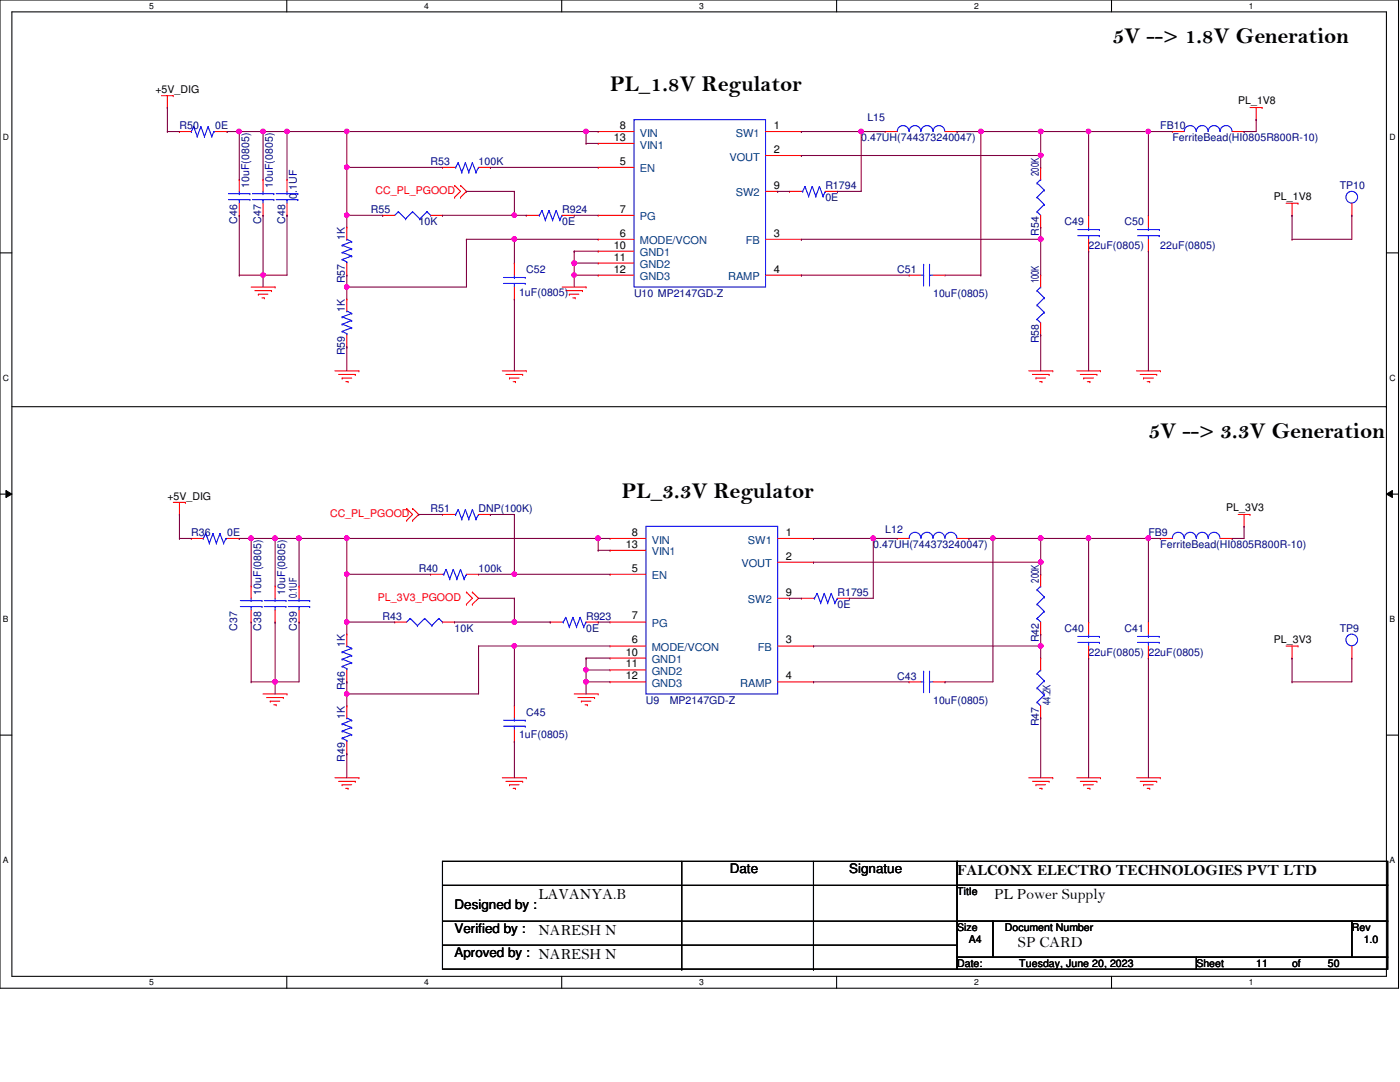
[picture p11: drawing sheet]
<svg xmlns="http://www.w3.org/2000/svg" width="279mm" height="216mm" viewBox="0 0 279 216" stroke-linecap="round" stroke-linejoin="round" font-family="sans-serif">
<path d="M0 0h279.1v197.2h-279.1zM2.4 2.4h274.3v192.4h-274.3z" fill="none" stroke="#000" stroke-width=".21"/>
<g fill="#fff">
<path d="M29.8 .3h.9v1.9h-.9z"/>
<path d="M29.8 195.1h.9v1.9h-.9z"/>
</g>
<path d="M57.2 0v2.4M57.2 194.8v2.4" fill="none" stroke="#000" stroke-width=".21"/>
<g fill="#fff">
<path d="M84.7 .3h.9v1.9h-.9z"/>
<path d="M84.7 195.1h.9v1.9h-.9z"/>
</g>
<path d="M112.1 0v2.4M112.1 194.8v2.4" fill="none" stroke="#000" stroke-width=".21"/>
<g fill="#fff">
<path d="M139.5 .3h1v1.9h-1z"/>
<path d="M139.5 195.1h1v1.9h-1z"/>
</g>
<path d="M167 0v2.4M167 194.8v2.4" fill="none" stroke="#000" stroke-width=".21"/>
<g fill="#fff">
<path d="M194.4 .3h.9v1.9h-.9z"/>
<path d="M194.4 195.1h.9v1.9h-.9z"/>
</g>
<path d="M221.8 0v2.4M221.8 194.8v2.4" fill="none" stroke="#000" stroke-width=".21"/>
<g fill="#fff">
<path d="M249.3 .3h.9v1.9h-.9z"/>
<path d="M249.3 195.1h.9v1.9h-.9z"/>
<path d="M.6 26.4h1.2v1.9h-1.2z"/>
<path d="M277.3 26.4h1.2v1.9h-1.2z"/>
<path d="M.6 74.5h1.2v1.9h-1.2z"/>
<path d="M277.3 74.5h1.2v1.9h-1.2z"/>
</g>
<path d="M0 50.5h2.4M276.7 50.5h2.4" fill="none" stroke="#000" stroke-width=".21"/>
<g fill="#fff">
<path d="M.6 122.6h1.1v1.9h-1.1z"/>
<path d="M277.3 122.6h1.1v1.9h-1.1z"/>
</g>
<path d="M0 98.6h2.4M276.7 98.6h2.4" fill="none" stroke="#000" stroke-width=".21"/>
<path d="M1.2 97.9l1.2 .7-1.2 .7zM276.7 98.6l1.2-.7v1.4z" fill="#000"/>
<path d="M1.2 97.9l1.2 .7-1.2 .7zM276.7 98.6l1.2-.7v1.4z" fill="none" stroke="#000" stroke-width=".2"/>
<g fill="#fff">
<path d="M.6 170.7h1.1v1.9h-1.1z"/>
<path d="M277.3 170.7h1.1v1.9h-1.1z"/>
</g>
<g fill="none" stroke="#000" stroke-width=".21">
<path d="M2.4 81.2h274.3M276.7 81.2h.1M0 146.7h2.4M276.7 146.7h2.4M88.3 171.9h102.7v21.5h-102.7zM88.3 176.7h102.7M136.1 171.9v21.5M162.3 171.9v21.5M191 171.9h85.9v4.8h-85.9zM191 176.7h85.9v7.1h-85.9zM191 176.7h.1M88.3 183.8h102.7"/>
<path d="M88.3 188.6h102.7M136.1 193.4h.1M162.3 193.4h.1M191 183.8h7.2v7.2h-7.2zM191 191h47.8v2.4h-47.8zM191 183.8h.1M191 188.6h.1M198.2 183.8h71.6v7.2h-71.6zM238.8 191h38.1v2.4h-38.1zM269.8 183.8h7.1v7.2h-7.1z"/>
</g>
<g fill="none" stroke="#f00" stroke-width=".21">
<path d="M32.2 19.1h2.4M33.4 19.1v2.4M34.6 19.1h.1M33.4 21.5h.1M35.8 26.2h.1M35.8 26.2h2.4M43 26.2h2.3M45.3 26.2h.1M47.8 35.8h.1M47.8 35.8v2.4M52.5 35.8h.1M52.5 35.8v2.4"/>
<path d="M57.3 35.8h.1M57.3 35.8v2.4M88.3 33.4h.1M88.3 33.4h2.4M90.7 37h.1M90.7 39.4h.1M90.7 37l1.2 1.2-1.2 1.2M91.9 39.4h.1M91.9 37h.1M91.9 37l1.2 1.2-1.2 1.2M95.5 33.4h2.4M97.9 33.4h.1"/>
<path d="M119.4 26.2h.1M119.4 33.4h.1M119.4 28.6h.1M119.4 33.4h7.1M119.4 26.2h7.1M119.4 28.6h7.1M152.8 26.2h7.1M152.8 31h7.1M152.8 38.2h2.4M155.2 38.2h.1M157.6 38.2h.1M157.6 38.2h2.3"/>
<path d="M159.9 31h.1M159.9 26.2h.1M164.7 38.2h2.4M167.1 38.2h.1M176.7 26.2h.1M176.7 26.2h2.4M188.6 26.2h2.4M191 26.2h.1M207.7 33.4h.1M207.7 33.4v2.4M234 26.2h.1M234 26.2h2.3"/>
<path d="M245.9 26.2h2.4M248.3 26.2h.1M249.5 21.5h2.4M250.7 23.9h.1M250.7 21.5v2.4M251.9 21.5h.1M47.8 43h.1M47.8 40.6v2.4M50.1 57.3h4.8M50.8 58h3.4M51.6 58.7h.1M51.6 58.7h1.9"/>
<path d="M52.3 59.4h.4M52.5 43h.1M52.5 40.6v2.4M52.7 59.4h.1M54.2 58h.1M54.9 57.3h.1M57.3 43h.1M57.3 40.6v2.4M69.2 59.7h.1M69.2 45.3h.1M69.2 54.9h.1M69.2 45.3v2.5"/>
<path d="M69.2 52.5v2.4M69.2 59.7v2.4M76.4 43h.1M76.4 43h2.4M85.9 43h2.4M88.3 43h.1M102.7 52.5h.1M102.7 59.7h.1M102.7 52.5v2.4M102.7 57.3v2.4M105 43h.1M105 43h2.4"/>
<path d="M112.2 57.3h4.8M112.2 43h2.4M112.9 58h3.3M113.6 58.7h.1M113.6 58.7h1.9M114.3 59.4h.5M114.6 43h.1M114.8 59.4h.1M116.2 58h.1M117 57.3h.1M119.4 43h.1M119.4 47.8h.1"/>
<path d="M119.4 50.1h.1M119.4 52.5h.1M119.4 54.9h.1M119.4 43h7.1M119.4 47.8h7.1M119.4 54.9h7.1M119.4 50.1h7.1M119.4 52.5h7.1M152.8 47.8h7.1M152.8 54.9h7.1M159.9 47.8h.1M159.9 54.9h.1"/>
<path d="M181.4 54.9h.1M181.4 54.9h2.4M186.2 54.9h2.4M188.6 54.9h.1M207.7 54.9h.1M207.7 45.3h.1M207.7 43v2.3M207.7 54.9v2.4M217.3 43h.1M217.3 50.1h.1M217.3 43v2.3M217.3 47.8v2.3"/>
<path d="M229.2 43h.1M229.2 50.1h.1M229.2 43v2.3M229.2 47.8v2.3M256.7 40.6h2.3M257.9 43h.1M257.9 40.6v2.4M259 40.6h.1M269.8 43h.1M269.8 40.6v2.4M66.8 74h4.8M67.6 74.7h3.3"/>
<path d="M68.3 75.4h.1M68.3 75.4h1.9M69 76.2h.5M69.2 69.2h.1M69.2 66.8v2.4M69.5 76.2h.1M70.9 74.7h.1M71.6 74h.1M100.2 74h4.8M101 74.7h3.3M101.7 75.4h.1M101.7 75.4h1.9"/>
<path d="M102.4 76.2h.5M102.9 76.2h.1M104.3 74.7h.1M105 74h.1M205.3 74h4.8M206 74.7h3.4M206.8 75.4h.1M206.8 75.4h1.9M207.5 76.2h.4M207.7 66.8h.1M207.7 64.4v2.4M207.9 76.2h.1"/>
<path d="M209.4 74.7h.1M210.1 74h.1M214.9 74h4.7M215.6 74.7h3.3M216.3 75.4h.1M216.3 75.4h1.9M217 76.2h.5M217.5 76.2h.1M218.9 74.7h.1M219.6 74h.1M226.8 74h4.8M227.5 74.7h3.3"/>
<path d="M228.2 75.4h.1M228.2 75.4h2M228.9 76.2h.5M229.4 76.2h.1M230.8 74.7h.1M231.6 74h.1M34.6 100.2h2.4M35.8 102.7h.1M35.8 100.2v2.5M37 100.2h.1M38.2 107.4h.1M38.2 107.4h2.4"/>
<path d="M45.3 107.4h2.5M47.8 107.4h.1M50.1 117h.1M50.1 117v2.4M54.9 117h.1M54.9 117v2.4M59.7 117h.1M59.7 117v2.4M81.2 101.5h.1M81.2 103.8h.1M81.2 101.5l1.1 1.2-1.1 1.1M82.3 103.8h.1"/>
<path d="M82.3 101.5h.1M82.3 101.5l1.3 1.2-1.3 1.1M85.9 114.6h.1M85.9 114.6h2.4M88.3 102.7h.1M88.3 102.7h2.4M93.1 118.2h.1M93.1 118.2l1.2 1.2-1.2 1.2M93.1 114.6h2.4M94.3 118.2h.1M94.3 118.2l1.2 1.2-1.2 1.2M95.5 114.6h.1"/>
<path d="M95.5 102.7h2.4M97.9 102.7h.1M121.8 107.4h.1M121.8 114.6h.1M121.8 109.8h.1M121.8 107.4h7.1M121.8 114.6h7.1M121.8 109.8h7.1M155.2 119.4h2.4M155.2 107.4h7.1M155.2 112.2h7.1M157.6 119.4h.1"/>
<path d="M159.9 119.4h.1M159.9 119.4h2.4M162.3 112.2h.1M162.3 107.4h.1M167.1 119.4h2.4M169.5 119.4h.1M179.1 107.4h.1M179.1 107.4h2.3M191 107.4h2.4M193.4 107.4h.1M207.7 114.6h.1M207.7 114.6v2.4"/>
<path d="M231.6 107.4h.1M231.6 107.4h2.4M243.5 107.4h2.4M245.9 107.4h.1M247.1 102.7h2.4M248.3 105h.1M248.3 102.7v2.3M249.5 102.7h.1M50.1 124.1h.1M50.1 121.8v2.3M52.5 138.5h4.8M53.2 139.2h3.4"/>
<path d="M53.9 139.9h.1M53.9 139.9h1.9M54.9 124.1h.1M54.9 121.8v2.3M56.6 139.2h.1M57.3 138.5h.1M59.7 124.1h.1M59.7 121.8v2.3M69.2 126.5h.1M69.2 136.1h.1M69.2 126.5v2.4M69.2 133.7v2.4"/>
<path d="M78.8 124.1h.1M78.8 124.1h2.4M88.3 124.1h2.4M90.7 124.1h.1M93.1 120.6h.1M94.3 120.6h.1M109.8 124.1h.1M109.8 124.1h2.4M114.6 138.5h4.8M115.3 139.2h3.4M116 139.9h.1M116 139.9h1.9"/>
<path d="M117 124.1h2.4M118.7 139.2h.1M119.4 138.5h.1M119.4 124.1h.1M121.8 124.1h.1M121.8 128.9h.1M121.8 131.3h.1M121.8 133.7h.1M121.8 136.1h.1M121.8 128.9h7.1M121.8 124.1h7.1M121.8 136.1h7.1"/>
<path d="M121.8 131.3h7.1M121.8 133.7h7.1M155.2 128.9h7.1M155.2 136.1h7.1M162.3 128.9h.1M162.3 136.1h.1M181.4 136.1h.1M181.4 136.1h2.4M186.2 136.1h2.4M188.6 136.1h.1M207.7 126.5h.1M207.7 131.3h.1"/>
<path d="M207.7 124.1v2.4M207.7 131.3v2.4M217.3 124.1h.1M217.3 131.3h.1M217.3 124.1v2.4M217.3 128.9v2.4M229.2 124.1h.1M229.2 131.3h.1M229.2 124.1v2.4M229.2 128.9v2.4M256.7 128.9h2.3M257.9 131.3h.1"/>
<path d="M257.9 128.9v2.4M259 128.9h.1M269.8 131.3h.1M269.8 128.9v2.4M54.7 140.6h.4M55.1 140.6h.1M66.8 155.2h4.8M67.6 155.9h3.3M68.3 156.6h.1M68.3 156.6h1.9M69 157.3h.5M69.2 140.8h.1"/>
<path d="M69.2 150.4h.1M69.2 140.8v2.5M69.2 148v2.4M69.5 157.3h.1M70.9 155.9h.1M71.6 155.2h.1M100.2 155.2h4.8M101 155.9h3.3M101.7 156.6h.1M101.7 156.6h1.9M102.4 157.3h.5M102.7 140.8h.1"/>
<path d="M102.7 148h.1M102.7 140.8v2.5M102.7 145.6v2.4M102.9 157.3h.1M104.3 155.9h.1M105 155.2h.1M116.8 140.6h.4M117.2 140.6h.1M205.3 155.2h4.8M206 155.9h3.4M206.8 156.6h.1M206.8 156.6h1.9"/>
<path d="M207.5 157.3h.4M207.7 143.3h.1M207.7 140.8v2.5M207.9 157.3h.1M209.4 155.9h.1M210.1 155.2h.1M214.9 155.2h4.7M215.6 155.9h3.3M216.3 156.6h.1M216.3 156.6h1.9M217 157.3h.5M217.5 157.3h.1"/>
<path d="M218.9 155.9h.1M219.6 155.2h.1M226.8 155.2h4.8M227.5 155.9h3.3M228.2 156.6h.1M228.2 156.6h2M228.9 157.3h.5M229.4 157.3h.1M230.8 155.9h.1M231.6 155.2h.1"/>
</g>
<g fill="none" stroke="#00f" stroke-width=".21">
<path d="M38.2 26.2h.1M38.7 25.3h.1M38.7 25.3l.7 1.9M38.7 25.3l-.5 .9M39.4 27.2h.1M40.1 25.3h.1M40.1 25.3l.7 1.9M40.1 25.3l-.7 1.9M40.8 27.2h.1M41.5 25.3h.1M41.5 25.3l.7 1.9M41.5 25.3l-.7 1.9"/>
<path d="M42.2 27.2h.1M42.7 26.2h.1M42.7 26.2l-.5 1M42.7 26.2h.3M45.6 39.8h4.3M45.6 38.7h4.3M47.8 38.7h.1M47.8 39.8h.1M47.8 38.2v.5M47.8 39.8v.8M49.9 39.8h.1M49.9 38.7h.1"/>
<path d="M50.4 39.8h4.3M50.4 38.7h4.3M52.5 38.7h.1M52.5 39.8h.1M52.5 38.2v.5M52.5 39.8v.8M54.7 39.8h.1M54.7 38.7h.1M55.1 39.8h4.3M55.1 38.7h4.3M57.3 38.7h.1M57.3 39.8h.1"/>
<path d="M57.3 38.2v.5M57.3 39.8v.8M59.4 39.8h.1M59.4 38.7h.1M90.7 33.4h.2M90.9 33.4h.1M91.4 32.5h.1M91.4 32.5l-.5 .9M91.4 32.5l.8 1.9M92.2 34.4h.1M92.9 32.5h.1M92.9 32.5l-.7 1.9"/>
<path d="M92.9 32.5l.7 1.9M93.6 34.4h.1M94.3 32.5h.1M94.3 32.5l-.7 1.9M94.3 32.5l.7 1.9M95 34.4h.1M95.5 33.4h.1M95.5 33.4l-.5 1M126.5 23.9h26.3v33.4h-26.3zM159.9 38.2h.3M160.2 38.2h.1M160.7 37.2h.1"/>
<path d="M160.7 37.2l-.5 1M160.7 37.2l.7 2M161.4 39.2h.1M162.1 37.2h.1M162.1 37.2l-.7 2M162.1 37.2l.7 2M162.8 39.2h.1M163.5 37.2h.1M163.5 37.2l-.7 2M163.5 37.2l.8 2M164.3 39.2h.1M164.7 38.2h.1"/>
<path d="M164.7 38.2l-.4 1M179.1 26.2a1.16 1.16 0 0 1 1.1-1.1 1.16 1.16 0 0 1 1.2 1.1M181.4 26.2a1.16 1.16 0 0 1 1.2-1.1 1.16 1.16 0 0 1 1.2 1.1M183.8 26.2a1.19 1.19 0 0 1 1.2-1.1 1.19 1.19 0 0 1 1.2 1.1 1.19 1.19 0 0 1 1.2-1.1 1.19 1.19 0 0 1 1.2 1.1M207 39.4h.1M207 36.5h.1M207 39.4l1.4 1.4M207 36.5l1.4 1.4M207.7 35.8h.1M207.7 35.8l-.7 .7M208.4 37.9h.1M208.4 37.9l-1.4 1.5"/>
<path d="M236.3 26.2a1.19 1.19 0 0 1 1.2-1.1 1.19 1.19 0 0 1 1.2 1.1 1.19 1.19 0 0 1 1.2-1.1 1.19 1.19 0 0 1 1.2 1.1M241.1 26.2a1.16 1.16 0 0 1 1.2-1.1 1.16 1.16 0 0 1 1.2 1.1 1.21 1.21 0 0 1 1.2-1.1 1.21 1.21 0 0 1 1.2 1.1M68.3 51.8h.1M68.3 50.4h.1M68.3 48.9h.1M68.3 51.8l.9 .5M68.3 50.4l1.9 .7M68.3 48.9l1.9 .8M69.2 47.8h.1M69.2 52.3h.1M69.2 52.3v.2M69.2 47.8l1 .4"/>
<path d="M70.2 51.1h.1M70.2 49.7h.1M70.2 48.2h.1M70.2 51.1l-1.9 .7M70.2 49.7l-1.9 .7M70.2 48.2l-1.9 .7M79.5 42.2h.1M79.5 42.2l-.7 .8M79.5 42.2l1.4 1.5M80.9 43.7h.1M82.3 42.2h.1M82.3 42.2l-1.4 1.5"/>
<path d="M82.3 42.2l1.5 1.5M83.8 43.7h.1M85.2 42.2h.1M85.2 42.2l-1.4 1.5M85.2 42.2l.7 .8M85.9 43h.1M100.5 56.6h4.3M100.5 55.4h4.3M102.7 55.4h.1M102.7 56.6h.1M102.7 54.9v.5M102.7 56.6v.7"/>
<path d="M104.8 56.6h.1M104.8 55.4h.1M107.4 43h.3M107.7 43h.1M108.2 42h.1M108.2 42l-.5 1M108.2 42l.6 1.9M108.8 43.9h.1M109.6 42h.1M109.6 42l-.8 1.9M109.6 42l.7 1.9M110.3 43.9h.1"/>
<path d="M111 42h.1M111 42l-.7 1.9M111 42l.7 1.9M111.7 43.9h.1M112.2 43h.1M112.2 43l-.5 .9M183.8 54.9h.5M184.3 54.9h.1M184.3 52.7h.1M184.3 52.7v4.4M185.5 52.7h.1M185.5 54.9h.1"/>
<path d="M185.5 52.7v4.4M185.5 54.9h.7M207 58h.1M207 42.2h.1M207 58l1.4 1.4M207 42.2l.7 .8M207.7 57.3h.1M207.7 57.3l-.7 .7M208.4 59.4h.1M208.4 40.8h.1M208.4 59.4l-1.4 1.5M208.4 40.8l-1.4 1.4"/>
<path d="M215.1 47h4.3M215.1 45.8h4.3M217.3 45.8h.1M217.3 47h.1M217.3 45.3v.5M217.3 47v.8M219.4 47h.1M219.4 45.8h.1M227 47h4.4M227 45.8h4.4M229.2 45.8h.1M229.2 47h.1"/>
<path d="M229.2 45.3v.5M229.2 47v.8M231.4 47h.1M231.4 45.8h.1M68.3 66.1h.1M68.3 64.7h.1M68.3 63.2h.1M68.3 66.1l.9 .5M68.3 64.7l1.9 .7M68.3 63.2l1.9 .8M69.2 62.1h.1M69.2 66.6h.1"/>
<path d="M69.2 66.6v.2M69.2 62.1l1 .4M70.2 65.4h.1M70.2 64h.1M70.2 62.5h.1M70.2 65.4l-1.9 .7M70.2 64l-1.9 .7M70.2 62.5l-1.9 .7M207 63.7h.1M207 60.9h.1M207 63.7l.7 .7M207 60.9l1.4 1.4"/>
<path d="M208.4 62.3h.1M208.4 62.3l-1.4 1.4M40.6 107.4h.1M41.1 106.5h.1M41.1 106.5l.7 1.9M41.1 106.5l-.5 .9M41.8 108.4h.1M42.5 106.5h.1M42.5 106.5l.7 1.9M42.5 106.5l-.7 1.9M43.2 108.4h.1M43.9 106.5h.1"/>
<path d="M43.9 106.5l.7 1.9M43.9 106.5l-.7 1.9M44.6 108.4h.1M45.1 107.4h.1M45.1 107.4l-.5 1M45.1 107.4h.2M48 119.8h4.3M50.1 119.8h.1M50.1 119.4v.4M52.3 119.8h.1M52.7 119.8h4.4M54.9 119.8h.1"/>
<path d="M54.9 119.4v.4M57.1 119.8h.1M57.5 119.8h4.3M59.7 119.8h.1M59.7 119.4v.4M61.8 119.8h.1M88.3 114.6h.3M88.6 114.6h.1M89 113.6h.1M89 113.6l-.4 1M89 113.6l.7 1.9M89.7 115.5h.1"/>
<path d="M90.5 113.6h.1M90.5 113.6l-.8 1.9M90.5 113.6l.7 1.9M90.7 102.7h.2M90.9 102.7h.1M91.2 115.5h.1M91.4 101.7h.1M91.4 101.7l-.5 1M91.4 101.7l.8 1.9M91.9 113.6h.1M91.9 113.6l-.7 1.9M91.9 113.6l.7 1.9"/>
<path d="M92.2 103.6h.1M92.6 115.5h.1M92.9 101.7h.1M92.9 101.7l-.7 1.9M92.9 101.7l.7 1.9M93.1 114.6h.1M93.1 114.6l-.5 .9M93.6 103.6h.1M94.3 101.7h.1M94.3 101.7l-.7 1.9M94.3 101.7l.7 1.9M95 103.6h.1"/>
<path d="M95.5 102.7h.1M95.5 102.7l-.5 .9M128.9 105h26.3v33.5h-26.3zM162.3 119.4h.3M162.6 119.4h.1M163.1 118.4h.1M163.1 118.4l-.5 1M163.1 118.4l.7 1.9M164.5 118.4h.1M164.5 118.4l-.7 1.9M164.5 118.4l.7 1.9M165.9 118.4h.1"/>
<path d="M165.9 118.4l-.7 1.9M165.9 118.4l.7 1.9M167.1 119.4h.1M167.1 119.4l-.5 .9M183.8 107.4a1.17 1.17 0 0 0-1.2-1.2 1.17 1.17 0 0 0-1.2 1.2M188.6 107.4a1.16 1.16 0 0 0-1.2-1.2 1.16 1.16 0 0 0-1.2 1.2 1.21 1.21 0 0 0-1.2-1.2 1.21 1.21 0 0 0-1.2 1.2M191 107.4a1.19 1.19 0 0 0-1.2-1.2 1.19 1.19 0 0 0-1.2 1.2M207 117.7h.1M207 117.7l1.4 1.4M207.7 117h.1M207.7 117l-.7 .7M208.4 119.1h.1"/>
<path d="M208.4 119.1l-1.4 1.5M236.3 107.4a1.17 1.17 0 0 0-1.2-1.2 1.17 1.17 0 0 0-1.1 1.2M241.1 107.4a1.16 1.16 0 0 0-1.2-1.2 1.16 1.16 0 0 0-1.1 1.2 1.21 1.21 0 0 0-1.3-1.2 1.21 1.21 0 0 0-1.2 1.2M243.5 107.4a1.17 1.17 0 0 0-1.2-1.2 1.17 1.17 0 0 0-1.2 1.2M48 121h4.3M50.1 121h.1M50.1 121v.8M52.3 121h.1M52.7 121h4.4M54.9 121h.1M54.9 121v.8M57.1 121h.1"/>
<path d="M57.5 121h4.3M59.7 121h.1M59.7 121v.8M61.8 121h.1M68.3 133h.1M68.3 131.5h.1M68.3 130.1h.1M68.3 133l.9 .4M68.3 131.5l1.9 .7M68.3 130.1l1.9 .7M69.2 128.9h.1M69.2 133.4h.1"/>
<path d="M69.2 133.4v.3M69.2 128.9l1 .5M70.2 132.2h.1M70.2 130.8h.1M70.2 129.4h.1M70.2 132.2l-1.9 .8M70.2 130.8l-1.9 .7M70.2 129.4l-1.9 .7M81.9 123.4h.1M81.9 123.4l-.7 .7M81.9 123.4l1.4 1.4M83.3 124.8h.1"/>
<path d="M84.8 123.4h.1M84.8 123.4l-1.5 1.4M84.8 123.4l1.4 1.4M86.2 124.8h.1M87.6 123.4h.1M87.6 123.4l-1.4 1.4M87.6 123.4l.7 .7M88.3 124.1h.1M112.2 124.1h.2M112.4 124.1h.1M112.9 123.2h.1M112.9 123.2l-.5 .9"/>
<path d="M112.9 123.2l.7 1.9M113.6 125.1h.1M114.3 123.2h.1M114.3 123.2l-.7 1.9M114.3 123.2l.8 1.9M115.1 125.1h.1M115.8 123.2h.1M115.8 123.2l-.7 1.9M115.8 123.2l.7 1.9M116.5 125.1h.1M117 124.1h.1M117 124.1l-.5 1"/>
<path d="M163.8 120.3h.1M165.2 120.3h.1M166.6 120.3h.1M183.8 136.1h.5M184.3 136.1h.1M184.3 133.9h.1M184.3 133.9v4.3M185.5 133.9h.1M185.5 136.1h.1M185.5 136.1h.7M185.5 133.9v4.3M207 123.4h.1"/>
<path d="M207 120.6h.1M207 137.3h.1M207 134.4h.1M207 123.4l.7 .7M207 120.6l1.4 1.4M207 137.3l1.4 1.4M207 134.4l1.4 1.4M207.7 133.7h.1M207.7 133.7l-.7 .7M208.4 122h.1M208.4 138.7h.1M208.4 135.8h.1"/>
<path d="M208.4 122l-1.4 1.4M208.4 138.7l-1.4 1.4M208.4 135.8l-1.4 1.5M215.1 128.2h4.3M215.1 127h4.3M217.3 127h.1M217.3 128.2h.1M217.3 126.5v.5M217.3 128.2v.7M219.4 128.2h.1M219.4 127h.1M227 128.2h4.4"/>
<path d="M227 127h4.4M229.2 127h.1M229.2 128.2h.1M229.2 126.5v.5M229.2 128.2v.7M231.4 128.2h.1M231.4 127h.1M68.3 147.3h.1M68.3 145.9h.1M68.3 144.4h.1M68.3 147.3l.9 .5M68.3 145.9l1.9 .7"/>
<path d="M68.3 144.4l1.9 .8M69.2 143.3h.1M69.2 147.8h.1M69.2 143.3l1 .4M69.2 147.8v.2M70.2 146.6h.1M70.2 145.2h.1M70.2 143.7h.1M70.2 146.6l-1.9 .7M70.2 145.2l-1.9 .7M70.2 143.7l-1.9 .7M100.5 144.9h4.3"/>
<path d="M100.5 143.7h4.3M102.7 143.7h.1M102.7 144.9h.1M102.7 143.3v.4M102.7 144.9v.7M104.8 144.9h.1M104.8 143.7h.1M207 140.1h.1M207 140.1l.7 .7"/>
<circle cx="269.8" cy="39.3" r="1.17"/>
<circle cx="269.8" cy="127.7" r="1.17"/>
</g>
<path d="M35.8 102.7h.1M35.8 102.7v4.7M50.1 107.4h.1M50.1 107.4v9.6M245.9 107.4h.1M248.3 105h.1M248.3 105v2.4h-2.4M257.9 131.3h.1M257.9 136.1h.1M257.9 131.3v4.8M269.8 131.3h.1M269.8 131.3v4.8h-11.9" fill="none" stroke="#800040" stroke-width=".21"/>
<circle cx="50.1" cy="107.4" r=".46" fill="#f0f"/>
<circle cx="50.1" cy="107.4" r=".46" fill="none" stroke="#f0f" stroke-width=".21"/>
<path d="M50.1 107.4h.1M50.1 107.4h4.8M162.3 107.4h.1M162.3 107.4h12M193.4 107.4h.1M193.4 107.4h4.8M207.7 107.4h.1M207.7 107.4h9.6" fill="none" stroke="#800040" stroke-width=".21"/>
<circle cx="217.2" cy="107.4" r=".46" fill="#f0f"/>
<circle cx="217.2" cy="107.4" r=".46" fill="none" stroke="#f0f" stroke-width=".21"/>
<circle cx="207.7" cy="107.4" r=".47" fill="#f0f"/>
<circle cx="207.7" cy="107.4" r=".47" fill="none" stroke="#f0f" stroke-width=".21"/>
<path d="M207.7 107.4h.1M207.7 107.4v4.8M217.3 107.4h.1M217.3 107.4h11.9" fill="none" stroke="#800040" stroke-width=".21"/>
<circle cx="229.2" cy="107.4" r=".46" fill="#f0f"/>
<circle cx="229.2" cy="107.4" r=".46" fill="none" stroke="#f0f" stroke-width=".21"/>
<path d="M59.7 107.4h.1M59.7 107.4v9.6M207.7 112.2h.1M207.7 112.2v2.4M217.3 107.4h.1M217.3 107.4v16.7M229.2 107.4h.1M229.2 107.4v16.7M229.2 107.4h2.4" fill="none" stroke="#800040" stroke-width=".21"/>
<circle cx="59.6" cy="107.4" r=".47" fill="#f0f"/>
<circle cx="59.6" cy="107.4" r=".47" fill="none" stroke="#f0f" stroke-width=".21"/>
<path d="M162.3 128.9h.1M162.3 128.9h45.4" fill="none" stroke="#800040" stroke-width=".21"/>
<circle cx="207.7" cy="128.9" r=".46" fill="#f0f"/>
<circle cx="207.7" cy="128.9" r=".46" fill="none" stroke="#f0f" stroke-width=".21"/>
<g fill="none" stroke="#800040" stroke-width=".21">
<path d="M162.3 112.2h.1M162.3 112.2h45.4M50.1 124.1h.1M50.1 136.1h.1M50.1 124.1v12M50.1 136.1h4.8M54.9 136.1h.1M54.9 136.1v2.4M59.7 124.1h.1M59.7 124.1v12M207.7 126.5h.1M207.7 126.5v2.4"/>
<path d="M217.3 131.3h.1M217.3 131.3v23.9M229.2 131.3h.1M229.2 131.3v23.9M207.7 143.3h.1M207.7 143.3v11.9"/>
</g>
<circle cx="207.7" cy="112.2" r=".47" fill="#f0f"/>
<circle cx="207.7" cy="112.2" r=".47" fill="none" stroke="#f0f" stroke-width=".21"/>
<path d="M69.2 107.4h.1M69.2 107.4h50.2M95.5 114.6h7.2M102.7 114.6h.1" fill="none" stroke="#800040" stroke-width=".21"/>
<circle cx="119.3" cy="107.4" r=".47" fill="#f0f"/>
<circle cx="119.3" cy="107.4" r=".47" fill="none" stroke="#f0f" stroke-width=".21"/>
<circle cx="69.2" cy="107.4" r=".46" fill="#f0f"/>
<circle cx="69.2" cy="107.4" r=".46" fill="none" stroke="#f0f" stroke-width=".21"/>
<path d="M69.2 114.6h.1M69.2 114.6h16.7" fill="none" stroke="#800040" stroke-width=".21"/>
<circle cx="69.2" cy="114.6" r=".45" fill="#f0f"/>
<circle cx="69.2" cy="114.6" r=".45" fill="none" stroke="#f0f" stroke-width=".21"/>
<path d="M54.9 107.4h.1M54.9 107.4h14.3M54.9 107.4v9.6M59.7 107.4h.1M69.2 107.4h.1M69.2 107.4v7.2" fill="none" stroke="#800040" stroke-width=".21"/>
<circle cx="54.9" cy="107.4" r=".46" fill="#f0f"/>
<circle cx="54.9" cy="107.4" r=".46" fill="none" stroke="#f0f" stroke-width=".21"/>
<path d="M54.9 124.1h.1M54.9 124.1v12" fill="none" stroke="#800040" stroke-width=".21"/>
<circle cx="54.9" cy="136.1" r=".46" fill="#f0f"/>
<circle cx="54.9" cy="136.1" r=".46" fill="none" stroke="#f0f" stroke-width=".21"/>
<path d="M69.2 114.6h.1M69.2 114.6v9.5M54.9 136.1h.1M54.9 136.1h4.8M69.2 124.1h.1M69.2 124.1h9.6M90.7 124.1h.1M90.7 124.1h12" fill="none" stroke="#800040" stroke-width=".21"/>
<circle cx="69.2" cy="124.1" r=".46" fill="#f0f"/>
<circle cx="69.2" cy="124.1" r=".46" fill="none" stroke="#f0f" stroke-width=".21"/>
<path d="M69.2 124.1h.1M69.2 124.1v2.4M117 131.3h.1M117 133.7h.1M117 131.3h4.8M117 131.3v4.8" fill="none" stroke="#800040" stroke-width=".21"/>
<circle cx="116.9" cy="136.1" r=".46" fill="#f0f"/>
<circle cx="116.9" cy="136.1" r=".46" fill="none" stroke="#f0f" stroke-width=".21"/>
<circle cx="116.9" cy="133.7" r=".45" fill="#f0f"/>
<circle cx="116.9" cy="133.7" r=".45" fill="none" stroke="#f0f" stroke-width=".21"/>
<path d="M198.2 107.4h.1M198.2 107.4v28.7M69.2 136.1h.1M69.2 136.1v2.4M117 133.7h.1M117 136.1h.1M117 133.7h4.8M117 136.1v2.4M117 136.1h4.8M207.7 128.9h.1M207.7 128.9v2.4" fill="none" stroke="#800040" stroke-width=".21"/>
<circle cx="198.1" cy="107.4" r=".46" fill="#f0f"/>
<circle cx="198.1" cy="107.4" r=".46" fill="none" stroke="#f0f" stroke-width=".21"/>
<path d="M198.2 107.4h.1M198.2 107.4h9.5M69.2 138.5h.1M95.5 128.9h.1M95.5 128.9h7.2M95.5 128.9v9.6h-26.3M102.7 128.9h.1M162.3 136.1h.1M162.3 136.1h19.1M188.6 136.1h.1M188.6 136.1h9.6" fill="none" stroke="#800040" stroke-width=".21"/>
<circle cx="69.2" cy="138.4" r=".45" fill="#f0f"/>
<circle cx="69.2" cy="138.4" r=".45" fill="none" stroke="#f0f" stroke-width=".21"/>
<path d="M69.2 138.5h.1M69.2 138.5v2.3M102.7 128.9h.1M102.7 128.9v11.9M102.7 128.9h19.1M102.7 148h.1M102.7 148v7.2" fill="none" stroke="#800040" stroke-width=".21"/>
<circle cx="102.6" cy="128.9" r=".45" fill="#f0f"/>
<circle cx="102.6" cy="128.9" r=".45" fill="none" stroke="#f0f" stroke-width=".21"/>
<g fill="none" stroke="#800040" stroke-width=".21">
<path d="M35.8 107.4h.1M35.8 107.4h2.4M47.8 107.4h.1M47.8 107.4h2.3M83.6 102.7h.1M83.6 102.7h4.7M97.9 102.7h.1M97.9 102.7h4.8M102.7 102.7h.1M102.7 114.6h.1M102.7 102.7v11.9M102.7 114.6h19.1"/>
<path d="M119.4 109.8h.1M119.4 107.4h.1M119.4 109.8h2.4M119.4 107.4v2.4M119.4 107.4h2.4M119.4 124.1h.1M119.4 124.1h2.4M69.2 150.4h.1M69.2 150.4v4.8"/>
</g>
<circle cx="102.6" cy="114.6" r=".45" fill="#f0f"/>
<circle cx="102.6" cy="114.6" r=".45" fill="none" stroke="#f0f" stroke-width=".21"/>
<g fill="none" stroke="#800040" stroke-width=".21">
<path d="M33.4 21.5h.1M33.4 26.2h.1M33.4 21.5v4.7M33.4 26.2h2.4M45.3 26.2h.1M45.3 26.2h7.2M47.8 26.2h.1M47.8 26.2v9.6M250.7 23.9h.1M250.7 23.9v2.3M95.5 119.4h7.2M102.7 119.4h.1"/>
<path d="M102.7 119.4v4.7"/>
</g>
<circle cx="47.7" cy="26.2" r=".46" fill="#f0f"/>
<circle cx="47.7" cy="26.2" r=".46" fill="none" stroke="#f0f" stroke-width=".21"/>
<path d="M52.5 26.2h.1M52.5 26.2v9.6" fill="none" stroke="#800040" stroke-width=".21"/>
<circle cx="52.5" cy="26.2" r=".46" fill="#f0f"/>
<circle cx="52.5" cy="26.2" r=".46" fill="none" stroke="#f0f" stroke-width=".21"/>
<path d="M52.5 26.2h.1M52.5 26.2h4.8M57.3 26.2h.1M57.3 26.2v9.6" fill="none" stroke="#800040" stroke-width=".21"/>
<circle cx="57.2" cy="26.2" r=".45" fill="#f0f"/>
<circle cx="57.2" cy="26.2" r=".45" fill="none" stroke="#f0f" stroke-width=".21"/>
<path d="M57.3 26.2h.1M57.3 26.2h59.7M69.2 26.2h.1" fill="none" stroke="#800040" stroke-width=".21"/>
<circle cx="116.9" cy="26.2" r=".45" fill="#f0f"/>
<circle cx="116.9" cy="26.2" r=".45" fill="none" stroke="#f0f" stroke-width=".21"/>
<circle cx="69.2" cy="26.2" r=".45" fill="#f0f"/>
<circle cx="69.2" cy="26.2" r=".45" fill="none" stroke="#f0f" stroke-width=".21"/>
<path d="M69.2 26.2h.1M69.2 26.2v7.2M117 26.2h.1M117 26.2h2.4M117 26.2v2.4M159.9 26.2h.1M159.9 26.2h12M191 26.2h.1M191 26.2h4.7M195.7 26.2h.1M195.7 26.2v28.7" fill="none" stroke="#800040" stroke-width=".21"/>
<circle cx="195.8" cy="26.2" r=".46" fill="#f0f"/>
<circle cx="195.8" cy="26.2" r=".46" fill="none" stroke="#f0f" stroke-width=".21"/>
<path d="M195.7 26.2h.1M195.7 26.2h21.6M207.7 26.2h.1" fill="none" stroke="#800040" stroke-width=".21"/>
<circle cx="217.2" cy="26.2" r=".45" fill="#f0f"/>
<circle cx="217.2" cy="26.2" r=".45" fill="none" stroke="#f0f" stroke-width=".21"/>
<circle cx="207.7" cy="26.2" r=".46" fill="#f0f"/>
<circle cx="207.7" cy="26.2" r=".46" fill="none" stroke="#f0f" stroke-width=".21"/>
<path d="M207.7 26.2h.1M207.7 26.2v4.8M217.3 26.2h.1M217.3 26.2h11.9M217.3 26.2v16.8M229.2 26.2h.1M229.2 26.2v16.8" fill="none" stroke="#800040" stroke-width=".21"/>
<circle cx="229.2" cy="26.2" r=".45" fill="#f0f"/>
<circle cx="229.2" cy="26.2" r=".45" fill="none" stroke="#f0f" stroke-width=".21"/>
<path d="M117 28.6h.1M117 28.6h2.4M159.9 31h.1M159.9 31h47.8M229.2 26.2h.1M229.2 26.2h4.8M248.3 26.2h.1M248.3 26.2h2.4" fill="none" stroke="#800040" stroke-width=".21"/>
<circle cx="207.7" cy="31" r=".46" fill="#f0f"/>
<circle cx="207.7" cy="31" r=".46" fill="none" stroke="#f0f" stroke-width=".21"/>
<path d="M69.2 33.4h.1M69.2 33.4h19.1M207.7 31h.1M207.7 31v2.4" fill="none" stroke="#800040" stroke-width=".21"/>
<circle cx="69.2" cy="33.4" r=".45" fill="#f0f"/>
<circle cx="69.2" cy="33.4" r=".45" fill="none" stroke="#f0f" stroke-width=".21"/>
<path d="M69.2 33.4h.1M69.2 33.4v9.6M93.1 38.2h.1M93.1 38.2h9.6M97.9 33.4h.1M97.9 33.4h21.5M102.7 38.2h.1M102.7 38.2v4.8" fill="none" stroke="#800040" stroke-width=".21"/>
<circle cx="102.6" cy="42.9" r=".45" fill="#f0f"/>
<circle cx="102.6" cy="42.9" r=".45" fill="none" stroke="#f0f" stroke-width=".21"/>
<path d="M47.8 43h.1M47.8 43v11.9M52.5 43h.1M52.5 43v11.9" fill="none" stroke="#800040" stroke-width=".21"/>
<circle cx="52.5" cy="54.9" r=".46" fill="#f0f"/>
<circle cx="52.5" cy="54.9" r=".46" fill="none" stroke="#f0f" stroke-width=".21"/>
<path d="M57.3 43h.1M57.3 43v11.9M69.2 43h7.2M76.4 43h.1" fill="none" stroke="#800040" stroke-width=".21"/>
<circle cx="69.2" cy="42.9" r=".45" fill="#f0f"/>
<circle cx="69.2" cy="42.9" r=".45" fill="none" stroke="#f0f" stroke-width=".21"/>
<g fill="none" stroke="#800040" stroke-width=".21">
<path d="M69.2 43h.1M69.2 43v2.3M88.3 43h.1M88.3 43h16.7M93.1 47.8h.1M93.1 47.8v9.5M93.1 47.8h9.6M102.7 43h.1M102.7 47.8h.1M102.7 47.8v4.7M114.6 43h.1M114.6 43h4.8"/>
<path d="M207.7 45.3h.1M207.7 45.3v2.5M257.9 43h.1M257.9 43v4.8M269.8 43h.1M269.8 43v4.8"/>
</g>
<circle cx="102.6" cy="47.7" r=".46" fill="#f0f"/>
<circle cx="102.6" cy="47.7" r=".46" fill="none" stroke="#f0f" stroke-width=".21"/>
<path d="M102.7 47.8h.1M102.7 47.8h16.7M159.9 47.8h.1M159.9 47.8h47.8M207.7 47.8h.1M207.7 47.8v7.1" fill="none" stroke="#800040" stroke-width=".21"/>
<circle cx="207.7" cy="47.7" r=".47" fill="#f0f"/>
<circle cx="207.7" cy="47.7" r=".47" fill="none" stroke="#f0f" stroke-width=".21"/>
<path d="M114.6 50.1h.1M114.6 50.1h4.8M114.6 50.1v2.4" fill="none" stroke="#800040" stroke-width=".21"/>
<circle cx="114.6" cy="52.5" r=".46" fill="#f0f"/>
<circle cx="114.6" cy="52.5" r=".46" fill="none" stroke="#f0f" stroke-width=".21"/>
<g fill="none" stroke="#800040" stroke-width=".21">
<path d="M47.8 54.9h.1M47.8 54.9h9.5M52.5 54.9h.1M52.5 54.9v2.4M69.2 54.9h.1M69.2 54.9v2.4M114.6 52.5h.1M114.6 54.9h.1M114.6 52.5v4.8M114.6 52.5h4.8M114.6 54.9h4.8M217.3 50.1h.1"/>
<path d="M217.3 50.1v23.9M229.2 50.1h.1M229.2 50.1v23.9M257.9 47.8h.1M257.9 47.8h11.9"/>
</g>
<circle cx="114.6" cy="54.9" r=".45" fill="#f0f"/>
<circle cx="114.6" cy="54.9" r=".45" fill="none" stroke="#f0f" stroke-width=".21"/>
<path d="M69.2 57.3h.1M69.2 57.3v2.4M69.2 57.3h23.9M159.9 54.9h.1M159.9 54.9h21.5M188.6 54.9h7.1M195.7 54.9h.1" fill="none" stroke="#800040" stroke-width=".21"/>
<circle cx="69.2" cy="57.3" r=".45" fill="#f0f"/>
<circle cx="69.2" cy="57.3" r=".45" fill="none" stroke="#f0f" stroke-width=".21"/>
<path d="M171.9 26.2h.1M171.9 26.2v12M102.7 59.7h.1M102.7 59.7v14.3M69.2 69.2h.1M69.2 69.2v4.8M207.7 66.8h.1M207.7 66.8v7.2" fill="none" stroke="#800040" stroke-width=".21"/>
<circle cx="171.9" cy="26.2" r=".46" fill="#f0f"/>
<circle cx="171.9" cy="26.2" r=".46" fill="none" stroke="#f0f" stroke-width=".21"/>
<path d="M155.2 38.2h.1M155.2 38.2h2.4M167.1 38.2h.1M167.1 38.2h4.8M171.9 26.2h.1M171.9 26.2h4.8M157.6 119.4h.1M157.6 119.4h2.3M169.5 119.4h.1M174.3 107.4h.1M174.3 107.4v12h-4.8M174.3 107.4h4.8" fill="none" stroke="#800040" stroke-width=".21"/>
<circle cx="174.2" cy="107.4" r=".46" fill="#f0f"/>
<circle cx="174.2" cy="107.4" r=".46" fill="none" stroke="#f0f" stroke-width=".21"/>
<path d="M102.7 124.1h7.1M109.8 124.1h.1" fill="none" stroke="#800040" stroke-width=".21"/>
<circle cx="102.6" cy="124.1" r=".46" fill="#f0f"/>
<circle cx="102.6" cy="124.1" r=".46" fill="none" stroke="#f0f" stroke-width=".21"/>
<circle cx="50.1" cy="107.4" r=".46" fill="#f0f"/>
<circle cx="50.1" cy="107.4" r=".46" fill="none" stroke="#f0f" stroke-width=".21"/>
<circle cx="217.2" cy="107.4" r=".46" fill="#f0f"/>
<circle cx="217.2" cy="107.4" r=".46" fill="none" stroke="#f0f" stroke-width=".21"/>
<circle cx="207.7" cy="107.4" r=".47" fill="#f0f"/>
<circle cx="207.7" cy="107.4" r=".47" fill="none" stroke="#f0f" stroke-width=".21"/>
<circle cx="229.2" cy="107.4" r=".46" fill="#f0f"/>
<circle cx="229.2" cy="107.4" r=".46" fill="none" stroke="#f0f" stroke-width=".21"/>
<circle cx="59.6" cy="107.4" r=".47" fill="#f0f"/>
<circle cx="59.6" cy="107.4" r=".47" fill="none" stroke="#f0f" stroke-width=".21"/>
<circle cx="207.7" cy="128.9" r=".46" fill="#f0f"/>
<circle cx="207.7" cy="128.9" r=".46" fill="none" stroke="#f0f" stroke-width=".21"/>
<circle cx="207.7" cy="112.2" r=".47" fill="#f0f"/>
<circle cx="207.7" cy="112.2" r=".47" fill="none" stroke="#f0f" stroke-width=".21"/>
<circle cx="119.3" cy="107.4" r=".47" fill="#f0f"/>
<circle cx="119.3" cy="107.4" r=".47" fill="none" stroke="#f0f" stroke-width=".21"/>
<circle cx="69.2" cy="107.4" r=".46" fill="#f0f"/>
<circle cx="69.2" cy="107.4" r=".46" fill="none" stroke="#f0f" stroke-width=".21"/>
<circle cx="69.2" cy="114.6" r=".45" fill="#f0f"/>
<circle cx="69.2" cy="114.6" r=".45" fill="none" stroke="#f0f" stroke-width=".21"/>
<circle cx="54.9" cy="107.4" r=".46" fill="#f0f"/>
<circle cx="54.9" cy="107.4" r=".46" fill="none" stroke="#f0f" stroke-width=".21"/>
<circle cx="54.9" cy="136.1" r=".46" fill="#f0f"/>
<circle cx="54.9" cy="136.1" r=".46" fill="none" stroke="#f0f" stroke-width=".21"/>
<circle cx="69.2" cy="124.1" r=".46" fill="#f0f"/>
<circle cx="69.2" cy="124.1" r=".46" fill="none" stroke="#f0f" stroke-width=".21"/>
<circle cx="116.9" cy="136.1" r=".46" fill="#f0f"/>
<circle cx="116.9" cy="136.1" r=".46" fill="none" stroke="#f0f" stroke-width=".21"/>
<circle cx="116.9" cy="133.7" r=".45" fill="#f0f"/>
<circle cx="116.9" cy="133.7" r=".45" fill="none" stroke="#f0f" stroke-width=".21"/>
<circle cx="198.1" cy="107.4" r=".46" fill="#f0f"/>
<circle cx="198.1" cy="107.4" r=".46" fill="none" stroke="#f0f" stroke-width=".21"/>
<circle cx="69.2" cy="138.4" r=".45" fill="#f0f"/>
<circle cx="69.2" cy="138.4" r=".45" fill="none" stroke="#f0f" stroke-width=".21"/>
<circle cx="102.6" cy="128.9" r=".45" fill="#f0f"/>
<circle cx="102.6" cy="128.9" r=".45" fill="none" stroke="#f0f" stroke-width=".21"/>
<circle cx="102.6" cy="114.6" r=".45" fill="#f0f"/>
<circle cx="102.6" cy="114.6" r=".45" fill="none" stroke="#f0f" stroke-width=".21"/>
<circle cx="47.7" cy="26.2" r=".46" fill="#f0f"/>
<circle cx="47.7" cy="26.2" r=".46" fill="none" stroke="#f0f" stroke-width=".21"/>
<circle cx="52.5" cy="26.2" r=".46" fill="#f0f"/>
<circle cx="52.5" cy="26.2" r=".46" fill="none" stroke="#f0f" stroke-width=".21"/>
<circle cx="57.2" cy="26.2" r=".45" fill="#f0f"/>
<circle cx="57.2" cy="26.2" r=".45" fill="none" stroke="#f0f" stroke-width=".21"/>
<circle cx="116.9" cy="26.2" r=".45" fill="#f0f"/>
<circle cx="116.9" cy="26.2" r=".45" fill="none" stroke="#f0f" stroke-width=".21"/>
<circle cx="69.2" cy="26.2" r=".45" fill="#f0f"/>
<circle cx="69.2" cy="26.2" r=".45" fill="none" stroke="#f0f" stroke-width=".21"/>
<circle cx="195.8" cy="26.2" r=".46" fill="#f0f"/>
<circle cx="195.8" cy="26.2" r=".46" fill="none" stroke="#f0f" stroke-width=".21"/>
<circle cx="217.2" cy="26.2" r=".45" fill="#f0f"/>
<circle cx="217.2" cy="26.2" r=".45" fill="none" stroke="#f0f" stroke-width=".21"/>
<circle cx="207.7" cy="26.2" r=".46" fill="#f0f"/>
<circle cx="207.7" cy="26.2" r=".46" fill="none" stroke="#f0f" stroke-width=".21"/>
<circle cx="229.2" cy="26.2" r=".45" fill="#f0f"/>
<circle cx="229.2" cy="26.2" r=".45" fill="none" stroke="#f0f" stroke-width=".21"/>
<circle cx="207.7" cy="31" r=".46" fill="#f0f"/>
<circle cx="207.7" cy="31" r=".46" fill="none" stroke="#f0f" stroke-width=".21"/>
<circle cx="69.2" cy="33.4" r=".45" fill="#f0f"/>
<circle cx="69.2" cy="33.4" r=".45" fill="none" stroke="#f0f" stroke-width=".21"/>
<circle cx="102.6" cy="42.9" r=".45" fill="#f0f"/>
<circle cx="102.6" cy="42.9" r=".45" fill="none" stroke="#f0f" stroke-width=".21"/>
<circle cx="52.5" cy="54.9" r=".46" fill="#f0f"/>
<circle cx="52.5" cy="54.9" r=".46" fill="none" stroke="#f0f" stroke-width=".21"/>
<circle cx="69.2" cy="42.9" r=".45" fill="#f0f"/>
<circle cx="69.2" cy="42.9" r=".45" fill="none" stroke="#f0f" stroke-width=".21"/>
<circle cx="102.6" cy="47.7" r=".46" fill="#f0f"/>
<circle cx="102.6" cy="47.7" r=".46" fill="none" stroke="#f0f" stroke-width=".21"/>
<circle cx="207.7" cy="47.7" r=".47" fill="#f0f"/>
<circle cx="207.7" cy="47.7" r=".47" fill="none" stroke="#f0f" stroke-width=".21"/>
<circle cx="114.6" cy="52.5" r=".46" fill="#f0f"/>
<circle cx="114.6" cy="52.5" r=".46" fill="none" stroke="#f0f" stroke-width=".21"/>
<circle cx="114.6" cy="54.9" r=".45" fill="#f0f"/>
<circle cx="114.6" cy="54.9" r=".45" fill="none" stroke="#f0f" stroke-width=".21"/>
<circle cx="69.2" cy="57.3" r=".45" fill="#f0f"/>
<circle cx="69.2" cy="57.3" r=".45" fill="none" stroke="#f0f" stroke-width=".21"/>
<circle cx="171.9" cy="26.2" r=".46" fill="#f0f"/>
<circle cx="171.9" cy="26.2" r=".46" fill="none" stroke="#f0f" stroke-width=".21"/>
<circle cx="174.2" cy="107.4" r=".46" fill="#f0f"/>
<circle cx="174.2" cy="107.4" r=".46" fill="none" stroke="#f0f" stroke-width=".21"/>
<circle cx="102.6" cy="124.1" r=".46" fill="#f0f"/>
<circle cx="102.6" cy="124.1" r=".46" fill="none" stroke="#f0f" stroke-width=".21"/>
<g font-size="4.5">
<text x="222" y="8.6">5V --&gt; 1.8V Generation</text>
<text x="121.8" y="18.2">PL_1.8V Regulator</text>
<text x="229.2" y="87.5">5V --&gt; 3.3V Generation</text>
<text x="124.1" y="99.4">PL_3.3V Regulator</text>
</g>
<g font-size="3.1">
<text x="107.4" y="179.3">LAVANYA.B</text>
<text x="191" y="174.6">FALCONX ELECTRO TECHNOLOGIES PVT LTD</text>
<text x="198.4" y="179.3">PL Power Supply</text>
<text x="107.4" y="186.5">NARESH N</text>
<text x="107.4" y="191.3">NARESH N</text>
<text x="203.2" y="188.9">SP CARD</text>
</g>
<g font-size="2.6">
<text x="145.6" y="174.2">Date</text>
<text x="169.5" y="174.2">Signatue</text>
<text x="90.7" y="181.4">Designed by :</text>
<text x="90.7" y="186.2">Verified by :</text>
<text x="90.7" y="191">Aproved by :</text>
</g>
<g font-size="2.2">
<text x="122.5" y="28.1">13</text>
<text x="123.7" y="25.7">8</text>
<text x="154.4" y="25.7">1</text>
<text x="123.7" y="32.9">5</text>
<text x="154.4" y="30.5">2</text>
<text x="154.4" y="37.7">9</text>
<text x="123.7" y="42.5">7</text>
<text x="123.7" y="47.2">6</text>
<text x="154.4" y="47.2">3</text>
<text x="122.5" y="49.6">10</text>
<text x="122.5" y="52">11</text>
<text x="122.5" y="54.4">12</text>
<text x="154.4" y="54.4">4</text>
<text x="126.1" y="106.9">8</text>
<text x="156.8" y="106.9">1</text>
<text x="124.9" y="109.3">13</text>
<text x="156.8" y="111.7">2</text>
<text x="126.1" y="114.1">5</text>
<text x="156.8" y="118.9">9</text>
<text x="126.1" y="123.6">7</text>
<text x="124.9" y="130.8">10</text>
<text x="126.1" y="128.4">6</text>
<text x="156.8" y="128.4">3</text>
<text x="124.9" y="133.2">11</text>
<text x="124.9" y="135.6">12</text>
<text x="156.8" y="135.6">4</text>
</g>
<g font-size="2.2" fill="#004080">
<text x="127.7" y="27.3">VIN</text>
<text x="127.7" y="29.6">VIN1</text>
<text x="146.9" y="27.3">SW1</text>
<text x="127.7" y="34.4">EN</text>
<text x="145.6" y="32">VOUT</text>
<text x="146.9" y="39.2">SW2</text>
<text x="127.7" y="44">PG</text>
<text x="127.7" y="48.8">MODE/VCON</text>
<text x="127.7" y="51.1">GND1</text>
<text x="127.7" y="53.5">GND2</text>
<text x="148.8" y="48.8">FB</text>
<text x="127.7" y="55.9">GND3</text>
<text x="145.3" y="55.9">RAMP</text>
<text x="130.1" y="108.5">VIN</text>
<text x="130.1" y="110.8">VIN1</text>
<text x="148" y="113.2">VOUT</text>
<text x="149.3" y="108.5">SW1</text>
<text x="130.1" y="115.6">EN</text>
<text x="130.1" y="125.1">PG</text>
<text x="149.3" y="120.4">SW2</text>
<text x="130.1" y="129.9">MODE/VCON</text>
<text x="151.3" y="129.9">FB</text>
<text x="130.1" y="132.3">GND1</text>
<text x="130.1" y="134.7">GND2</text>
<text x="130.1" y="137.1">GND3</text>
<text x="147.7" y="137.1">RAMP</text>
</g>
<g font-size="2.1">
<text x="31" y="18.6">+5V_DIG</text>
<text x="247.1" y="20.8">PL_1V8</text>
<text x="254.3" y="39.9">PL_1V8</text>
<text x="33.4" y="99.8">+5V_DIG</text>
<text x="244.7" y="102">PL_3V3</text>
<text x="254.3" y="128.2">PL_3V3</text>
<text x="191" y="178.6">Title</text>
<text x="191" y="185.8">Size</text>
<text x="200.5" y="185.8">Document Number</text>
<text x="269.8" y="185.8">Rev</text>
<text x="193.4" y="188.2">A4</text>
<text x="272.2" y="188.2">1.0</text>
<text x="191" y="193">Date:</text>
<text x="203.4" y="193">Tuesday, June 20, 2023</text>
<text x="238.8" y="193">Sheet</text>
<text x="250.7" y="193">11</text>
<text x="257.9" y="193">of</text>
<text x="265" y="193">50</text>
</g>
<g font-size="2.1" fill="#000080">
<text x="35.8" y="25.8">R50</text>
<text x="43" y="25.8">0E</text>
<text x="171.9" y="28.2">0.47UH(744373240047)</text>
<text x="173.1" y="24.1">L15</text>
<text x="231.6" y="25.8">FB10</text>
<text x="234" y="28.2">FerriteBead(HI0805R800R-10)</text>
<text x="85.9" y="33">R53</text>
<text x="95.5" y="33">100K</text>
<text x="207.3" y="35.1" transform="rotate(-90 207.3 35.1)">200K</text>
<text x="49.7" y="37.5" transform="rotate(-90 49.7 37.5)">10uF(0805)</text>
<text x="54.5" y="37.5" transform="rotate(-90 54.5 37.5)">10uF(0805)</text>
<text x="59.3" y="39.6" transform="rotate(-90 59.3 39.6)">0.1UF</text>
<text x="164.7" y="37.8">R1794</text>
<text x="164.7" y="40.1">0E</text>
<text x="267.4" y="37.8">TP10</text>
<text x="47.3" y="44.6" transform="rotate(-90 47.3 44.6)">C46</text>
<text x="52.1" y="44.6" transform="rotate(-90 52.1 44.6)">C47</text>
<text x="56.9" y="44.6" transform="rotate(-90 56.9 44.6)">C48</text>
<text x="68.8" y="48" transform="rotate(-90 68.8 48)">1K</text>
<text x="74" y="42.5">R55</text>
<text x="83.6" y="44.9">10K</text>
<text x="112.2" y="42.5">R924</text>
<text x="112.2" y="44.9">0E</text>
<text x="207.3" y="47" transform="rotate(-90 207.3 47)">R54</text>
<text x="212.5" y="44.9">C49</text>
<text x="224.4" y="44.9">C50</text>
<text x="217.3" y="49.7">22uF(0805)</text>
<text x="231.6" y="49.7">22uF(0805)</text>
<text x="68.8" y="56.6" transform="rotate(-90 68.8 56.6)">R57</text>
<text x="103.6" y="59">1uF(0805)</text>
<text x="105" y="54.4">C52</text>
<text x="126.5" y="59.2">U10 MP2147GD-Z</text>
<text x="179.1" y="54.4">C51</text>
<text x="186.2" y="59.2">10uF(0805)</text>
<text x="207.3" y="56.6" transform="rotate(-90 207.3 56.6)">100K</text>
<text x="68.8" y="62.3" transform="rotate(-90 68.8 62.3)">1K</text>
<text x="68.8" y="70.9" transform="rotate(-90 68.8 70.9)">R59</text>
<text x="207.3" y="68.5" transform="rotate(-90 207.3 68.5)">R58</text>
<text x="38.2" y="107">R36</text>
<text x="45.3" y="107">0E</text>
<text x="85.9" y="102.2">R51</text>
<text x="95.5" y="102.2">DNP(100K)</text>
<text x="176.7" y="106.3">L12</text>
<text x="229.2" y="107">FB9</text>
<text x="174.3" y="109.4">0.47UH(744373240047)</text>
<text x="231.6" y="109.4">FerriteBead(HI0805R800R-10)</text>
<text x="52.1" y="118.7" transform="rotate(-90 52.1 118.7)">10uF(0805)</text>
<text x="56.9" y="118.7" transform="rotate(-90 56.9 118.7)">10uF(0805)</text>
<text x="59.3" y="119.4" transform="rotate(-90 59.3 119.4)">0.1UF</text>
<text x="83.6" y="114.1">R40</text>
<text x="95.5" y="114.1">100k</text>
<text x="167.1" y="118.9">R1795</text>
<text x="207.3" y="116.2" transform="rotate(-90 207.3 116.2)">200K</text>
<text x="47.3" y="125.8" transform="rotate(-90 47.3 125.8)">C37</text>
<text x="52.1" y="125.8" transform="rotate(-90 52.1 125.8)">C38</text>
<text x="59.3" y="125.8" transform="rotate(-90 59.3 125.8)">C39</text>
<text x="76.4" y="123.7">R43</text>
<text x="117" y="123.7">R923</text>
<text x="167.1" y="121.3">0E</text>
<text x="68.8" y="129.2" transform="rotate(-90 68.8 129.2)">1K</text>
<text x="90.7" y="126.1">10K</text>
<text x="117" y="126.1">0E</text>
<text x="207.3" y="128.2" transform="rotate(-90 207.3 128.2)">R42</text>
<text x="212.5" y="126.1">C40</text>
<text x="217.3" y="130.9">22uF(0805) 22uF(0805)</text>
<text x="224.4" y="126.1">C41</text>
<text x="267.4" y="126.1">TP9</text>
<text x="68.8" y="137.8" transform="rotate(-90 68.8 137.8)">R46</text>
<text x="179.1" y="135.6">C43</text>
<text x="68.8" y="143.5" transform="rotate(-90 68.8 143.5)">1K</text>
<text x="105" y="142.8">C45</text>
<text x="128.9" y="140.4">U9</text>
<text x="133.7" y="140.4">MP2147GD-Z</text>
<text x="186.2" y="140.4">10uF(0805)</text>
<text x="209.7" y="140.6" transform="rotate(-90 209.7 140.6)">44.2K</text>
<text x="103.6" y="147.3">1uF(0805)</text>
<text x="207.3" y="144.9" transform="rotate(-90 207.3 144.9)">R47</text>
<text x="68.8" y="152.1" transform="rotate(-90 68.8 152.1)">R49</text>
</g>
<g font-size="2.1" fill="#f00">
<text x="75" y="38.7">CC_PL_PGOOD</text>
<text x="65.9" y="103.2">CC_PL_PGOOD</text>
<text x="75.4" y="119.9">PL_3V3_PGOOD</text>
</g>
<g font-size="1.7">
<text x="29.8" y="1.8">5</text>
<text x="84.7" y="1.8">4</text>
<text x="139.5" y="1.8">3</text>
<text x="194.4" y="1.8">2</text>
<text x="249.3" y="1.8">1</text>
<text x=".6" y="27.9">D</text>
<text x="277.3" y="27.9">D</text>
<text x=".6" y="76">C</text>
<text x="277.3" y="76">C</text>
<text x=".6" y="124.2">B</text>
<text x="277.3" y="124.2">B</text>
<text x=".6" y="172.3">A</text>
<text x="277.3" y="172.3">A</text>
<text x="29.8" y="196.6">5</text>
<text x="84.7" y="196.6">4</text>
<text x="139.5" y="196.6">3</text>
<text x="194.4" y="196.6">2</text>
<text x="249.3" y="196.6">1</text>
</g>
</svg>
